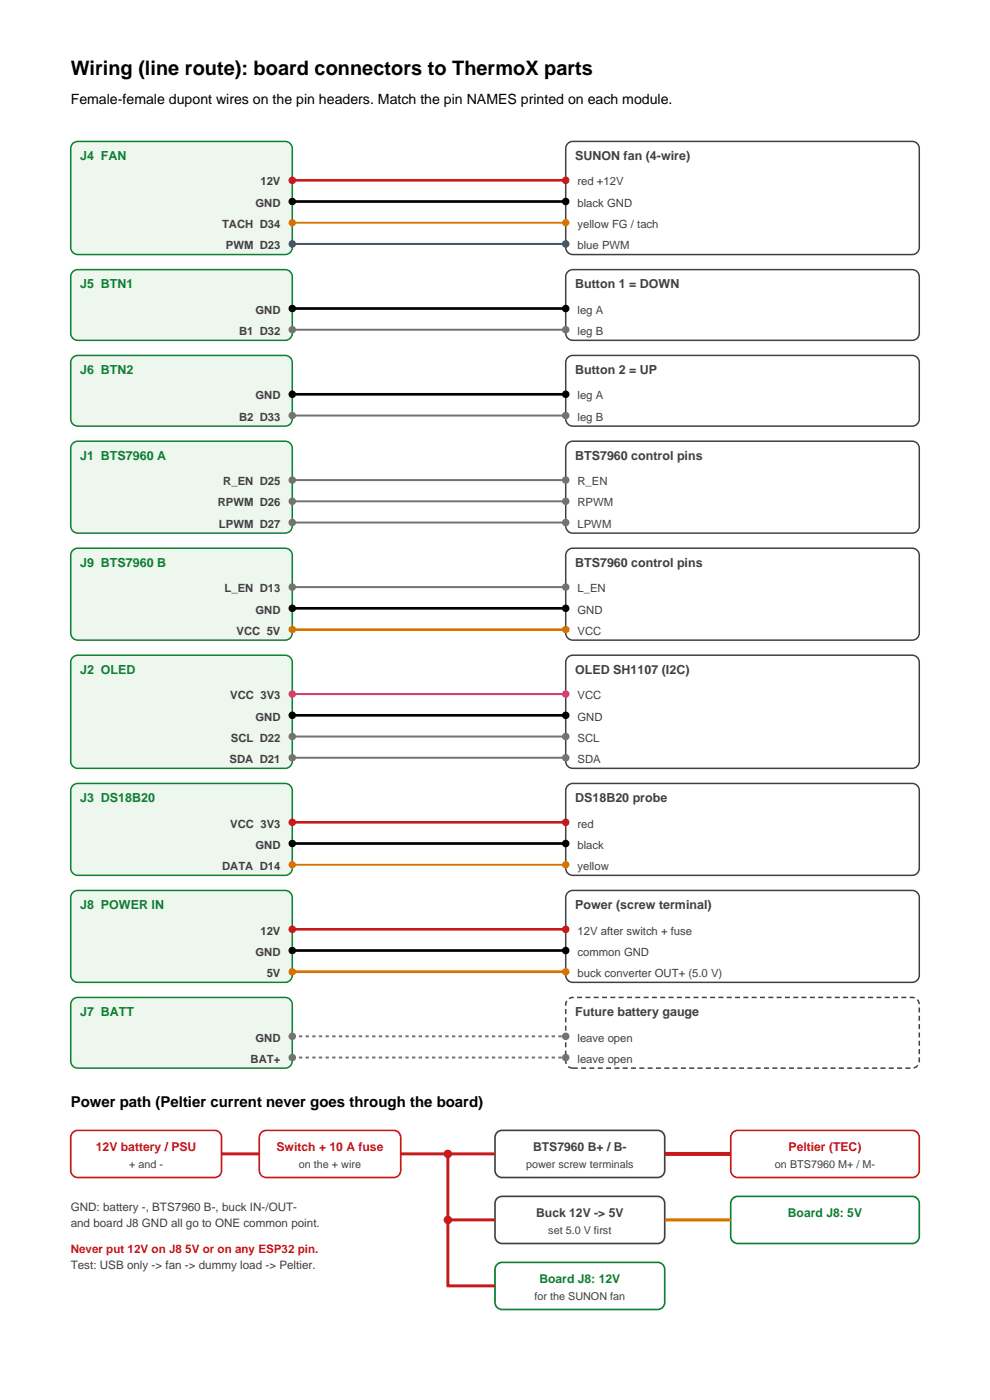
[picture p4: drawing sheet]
<svg xmlns="http://www.w3.org/2000/svg" width="210mm" height="297mm" viewBox="0 0 210 297" stroke-linecap="round" stroke-linejoin="round" font-family="sans-serif">
<path d="M15.6 30.3l.9-.3h44a1.5 1.5 0 0 1 1.5 1.5v21a1.5 1.5 0 0 1-1.5 1.5h-44a1.5 1.5 0 0 1-1.5-1.5v-21l.1-.5z" fill-rule="evenodd" fill="#edf7ed" stroke="#0d8033" stroke-width=".32"/>
<path d="M120.6 30.3l.9-.3h72a1.5 1.5 0 0 1 1.5 1.5v21a1.5 1.5 0 0 1-1.5 1.5h-72a1.5 1.5 0 0 1-1.5-1.5v-21l.1-.5z" fill-rule="evenodd" fill="#fff" stroke="#404040" stroke-width=".32"/>
<path d="M62 38.2h58" fill="none" stroke="#c71a1a" stroke-width=".56"/>
<g fill="#c71a1a">
<circle cx="62" cy="38.2" r=".8"/>
<circle cx="120" cy="38.2" r=".8"/>
</g>
<path d="M62 42.7h58" fill="none" stroke="#000" stroke-width=".56"/>
<g fill="#000">
<circle cx="62" cy="42.7" r=".8"/>
<circle cx="120" cy="42.7" r=".8"/>
</g>
<path d="M62 47.2h58" fill="none" stroke="#d9ad00" stroke-width=".42"/>
<g fill="#d9ad00">
<circle cx="62" cy="47.2" r=".8"/>
<circle cx="120" cy="47.2" r=".8"/>
</g>
<path d="M62 51.7h58" fill="none" stroke="#0d4da6" stroke-width=".42"/>
<g fill="#0d4da6">
<circle cx="62" cy="51.7" r=".8"/>
<circle cx="120" cy="51.7" r=".8"/>
</g>
<path d="M15.3 57.8l.7-.5 .5-.1h44a1.5 1.5 0 0 1 1.5 1.5v12a1.5 1.5 0 0 1-1.5 1.5h-44a1.5 1.5 0 0 1-1.5-1.5v-12z" fill-rule="evenodd" fill="#edf7ed" stroke="#0d8033" stroke-width=".32"/>
<path d="M120.3 57.8l.7-.5 .5-.1h72a1.5 1.5 0 0 1 1.5 1.5v12a1.5 1.5 0 0 1-1.5 1.5h-72a1.5 1.5 0 0 1-1.5-1.5v-12z" fill-rule="evenodd" fill="#fff" stroke="#404040" stroke-width=".32"/>
<path d="M62 65.5h58" fill="none" stroke="#000" stroke-width=".56"/>
<g fill="#000">
<circle cx="62" cy="65.4" r=".8"/>
<circle cx="120" cy="65.4" r=".8"/>
</g>
<path d="M62 69.9h58" fill="none" stroke="#737373" stroke-width=".42"/>
<g fill="#737373">
<circle cx="62" cy="69.9" r=".8"/>
<circle cx="120" cy="69.9" r=".8"/>
</g>
<path d="M15.6 75.7l.9-.3h44a1.5 1.5 0 0 1 1.5 1.5v12a1.5 1.5 0 0 1-1.5 1.5h-44a1.5 1.5 0 0 1-1.5-1.5v-12l.1-.5z" fill-rule="evenodd" fill="#edf7ed" stroke="#0d8033" stroke-width=".32"/>
<path d="M120.6 75.7l.9-.3h72a1.5 1.5 0 0 1 1.5 1.5v12a1.5 1.5 0 0 1-1.5 1.5h-72a1.5 1.5 0 0 1-1.5-1.5v-12l.1-.5z" fill-rule="evenodd" fill="#fff" stroke="#404040" stroke-width=".32"/>
<path d="M62 83.6h58" fill="none" stroke="#000" stroke-width=".56"/>
<g fill="#000">
<circle cx="62" cy="83.6" r=".8"/>
<circle cx="120" cy="83.6" r=".8"/>
</g>
<path d="M62 88.2h58" fill="none" stroke="#737373" stroke-width=".42"/>
<g fill="#737373">
<circle cx="62" cy="88.1" r=".8"/>
<circle cx="120" cy="88.1" r=".8"/>
</g>
<path d="M15.3 94.2l.7-.5 .5-.1h44a1.5 1.5 0 0 1 1.5 1.5v16.5a1.5 1.5 0 0 1-1.5 1.5h-44a1.5 1.5 0 0 1-1.5-1.5v-16.5z" fill-rule="evenodd" fill="#edf7ed" stroke="#0d8033" stroke-width=".32"/>
<path d="M120.6 93.9l.9-.3h72a1.5 1.5 0 0 1 1.5 1.5v16.5a1.5 1.5 0 0 1-1.5 1.5h-72a1.5 1.5 0 0 1-1.5-1.5v-16.5l.1-.5z" fill-rule="evenodd" fill="#fff" stroke="#404040" stroke-width=".32"/>
<path d="M62 101.9h58" fill="none" stroke="#737373" stroke-width=".42"/>
<g fill="#737373">
<circle cx="62" cy="101.8" r=".8"/>
<circle cx="120" cy="101.8" r=".8"/>
</g>
<path d="M62 106.4h58" fill="none" stroke="#737373" stroke-width=".42"/>
<g fill="#737373">
<circle cx="62" cy="106.3" r=".8"/>
<circle cx="120" cy="106.3" r=".8"/>
</g>
<path d="M62 110.8h58" fill="none" stroke="#737373" stroke-width=".42"/>
<g fill="#737373">
<circle cx="62" cy="110.8" r=".8"/>
<circle cx="120" cy="110.8" r=".8"/>
</g>
<path d="M15.6 116.6l.9-.3h44a1.5 1.5 0 0 1 1.5 1.5v16.5a1.5 1.5 0 0 1-1.5 1.5h-44a1.5 1.5 0 0 1-1.5-1.5v-16.5l.1-.5z" fill-rule="evenodd" fill="#edf7ed" stroke="#0d8033" stroke-width=".32"/>
<path d="M120.6 116.6l.9-.3h72a1.5 1.5 0 0 1 1.5 1.5v16.5a1.5 1.5 0 0 1-1.5 1.5h-72a1.5 1.5 0 0 1-1.5-1.5v-16.5l.1-.5z" fill-rule="evenodd" fill="#fff" stroke="#404040" stroke-width=".32"/>
<path d="M62 124.6h58" fill="none" stroke="#737373" stroke-width=".42"/>
<g fill="#737373">
<circle cx="62" cy="124.5" r=".8"/>
<circle cx="120" cy="124.5" r=".8"/>
</g>
<path d="M62 129.1h58" fill="none" stroke="#000" stroke-width=".56"/>
<g fill="#000">
<circle cx="62" cy="129" r=".8"/>
<circle cx="120" cy="129" r=".8"/>
</g>
<path d="M62 133.6h58" fill="none" stroke="#d97300" stroke-width=".56"/>
<g fill="#d97300">
<circle cx="62" cy="133.5" r=".8"/>
<circle cx="120" cy="133.5" r=".8"/>
</g>
<path d="M15.6 139.3l.9-.3h44a1.5 1.5 0 0 1 1.5 1.5v21a1.5 1.5 0 0 1-1.5 1.5h-44a1.5 1.5 0 0 1-1.5-1.5v-21l.1-.5z" fill-rule="evenodd" fill="#edf7ed" stroke="#0d8033" stroke-width=".32"/>
<path d="M120.6 139.3l.9-.3h72a1.5 1.5 0 0 1 1.5 1.5v21a1.5 1.5 0 0 1-1.5 1.5h-72a1.5 1.5 0 0 1-1.5-1.5v-21l.1-.5z" fill-rule="evenodd" fill="#fff" stroke="#404040" stroke-width=".32"/>
<path d="M62 147.3h58" fill="none" stroke="#d9338c" stroke-width=".42"/>
<g fill="#d9338c">
<circle cx="62" cy="147.2" r=".8"/>
<circle cx="120" cy="147.2" r=".8"/>
</g>
<path d="M62 151.7h58" fill="none" stroke="#000" stroke-width=".56"/>
<g fill="#000">
<circle cx="62" cy="151.7" r=".8"/>
<circle cx="120" cy="151.7" r=".8"/>
</g>
<path d="M62 156.2h58" fill="none" stroke="#737373" stroke-width=".42"/>
<g fill="#737373">
<circle cx="62" cy="156.2" r=".8"/>
<circle cx="120" cy="156.2" r=".8"/>
</g>
<path d="M62 160.7h58" fill="none" stroke="#737373" stroke-width=".42"/>
<g fill="#737373">
<circle cx="62" cy="160.7" r=".8"/>
<circle cx="120" cy="160.7" r=".8"/>
</g>
<path d="M15.6 166.5l.9-.3h44a1.5 1.5 0 0 1 1.5 1.5v16.5a1.5 1.5 0 0 1-1.5 1.5h-44a1.5 1.5 0 0 1-1.5-1.5v-16.5l.1-.5z" fill-rule="evenodd" fill="#edf7ed" stroke="#0d8033" stroke-width=".32"/>
<path d="M120.6 166.5l.9-.3h72a1.5 1.5 0 0 1 1.5 1.5v16.5a1.5 1.5 0 0 1-1.5 1.5h-72a1.5 1.5 0 0 1-1.5-1.5v-16.5l.1-.5z" fill-rule="evenodd" fill="#fff" stroke="#404040" stroke-width=".32"/>
<path d="M62 174.5h58" fill="none" stroke="#c71a1a" stroke-width=".56"/>
<g fill="#c71a1a">
<circle cx="62" cy="174.4" r=".8"/>
<circle cx="120" cy="174.4" r=".8"/>
</g>
<path d="M62 179h58" fill="none" stroke="#000" stroke-width=".56"/>
<g fill="#000">
<circle cx="62" cy="178.9" r=".8"/>
<circle cx="120" cy="178.9" r=".8"/>
</g>
<path d="M62 183.5h58" fill="none" stroke="#d9ad00" stroke-width=".42"/>
<g fill="#d9ad00">
<circle cx="62" cy="183.4" r=".8"/>
<circle cx="120" cy="183.4" r=".8"/>
</g>
<path d="M15.6 189.2l.9-.3h44a1.5 1.5 0 0 1 1.5 1.5v16.5a1.5 1.5 0 0 1-1.5 1.5h-44a1.5 1.5 0 0 1-1.5-1.5v-16.5l.1-.5z" fill-rule="evenodd" fill="#edf7ed" stroke="#0d8033" stroke-width=".32"/>
<path d="M120.6 189.2l.9-.3h72a1.5 1.5 0 0 1 1.5 1.5v16.5a1.5 1.5 0 0 1-1.5 1.5h-72a1.5 1.5 0 0 1-1.5-1.5v-16.5l.1-.5z" fill-rule="evenodd" fill="#fff" stroke="#404040" stroke-width=".32"/>
<path d="M62 197.1h58" fill="none" stroke="#c71a1a" stroke-width=".56"/>
<g fill="#c71a1a">
<circle cx="62" cy="197.1" r=".8"/>
<circle cx="120" cy="197.1" r=".8"/>
</g>
<path d="M62 201.6h58" fill="none" stroke="#000" stroke-width=".56"/>
<g fill="#000">
<circle cx="62" cy="201.6" r=".8"/>
<circle cx="120" cy="201.6" r=".8"/>
</g>
<path d="M62 206.1h58" fill="none" stroke="#d97300" stroke-width=".56"/>
<g fill="#d97300">
<circle cx="62" cy="206.1" r=".8"/>
<circle cx="120" cy="206.1" r=".8"/>
</g>
<path d="M15.3 212.2l.7-.5 .5-.1h44a1.5 1.5 0 0 1 1.5 1.5v12a1.5 1.5 0 0 1-1.5 1.5h-44a1.5 1.5 0 0 1-1.5-1.5v-12z" fill-rule="evenodd" fill="#edf7ed" stroke="#0d8033" stroke-width=".32"/>
<path d="M120.3 212.2l.7-.5 .5-.1h72a1.5 1.5 0 0 1 1.5 1.5v12a1.5 1.5 0 0 1-1.5 1.5h-72a1.5 1.5 0 0 1-1.5-1.5v-12z" fill-rule="evenodd" fill="#fff" stroke="#404040" stroke-width=".32" stroke-dasharray="1.1 .7" stroke-linecap="butt"/>
<path d="M62 219.9h58" fill="none" stroke="#737373" stroke-width=".42" stroke-dasharray=".7 .7" stroke-linecap="butt"/>
<g fill="#737373">
<circle cx="62" cy="219.8" r=".8"/>
<circle cx="120" cy="219.8" r=".8"/>
</g>
<path d="M62 224.4h58" fill="none" stroke="#737373" stroke-width=".42" stroke-dasharray=".7 .7" stroke-linecap="butt"/>
<g fill="#737373">
<circle cx="62" cy="224.3" r=".8"/>
<circle cx="120" cy="224.3" r=".8"/>
</g>
<g fill="#fff" stroke="#c71a1a" stroke-width=".35">
<path d="M15.3 240.4l.7-.5 .5-.1h29a1.5 1.5 0 0 1 1.5 1.5v7a1.5 1.5 0 0 1-1.5 1.5h-29a1.5 1.5 0 0 1-1.5-1.5v-7z" fill-rule="evenodd"/>
<path d="M55.3 240.4l.7-.5 .5-.1h27a1.5 1.5 0 0 1 1.5 1.5v7a1.5 1.5 0 0 1-1.5 1.5h-27a1.5 1.5 0 0 1-1.5-1.5v-7z" fill-rule="evenodd"/>
<path d="M155.3 240.4l.7-.5 .5-.1h37a1.5 1.5 0 0 1 1.5 1.5v7a1.5 1.5 0 0 1-1.5 1.5h-37a1.5 1.5 0 0 1-1.5-1.5v-7z" fill-rule="evenodd"/>
</g>
<g fill="#fff" stroke="#404040" stroke-width=".35">
<path d="M105.3 240.4l.7-.5 .5-.1h33a1.5 1.5 0 0 1 1.5 1.5v7a1.5 1.5 0 0 1-1.5 1.5h-33a1.5 1.5 0 0 1-1.5-1.5v-7z" fill-rule="evenodd"/>
<path d="M105.3 254.4l.7-.5 .5-.1h33a1.5 1.5 0 0 1 1.5 1.5v7a1.5 1.5 0 0 1-1.5 1.5h-33a1.5 1.5 0 0 1-1.5-1.5v-7z" fill-rule="evenodd"/>
</g>
<g fill="#fff" stroke="#0d8033" stroke-width=".35">
<path d="M155.6 254.1l.9-.3h37a1.5 1.5 0 0 1 1.5 1.5v7a1.5 1.5 0 0 1-1.5 1.5h-37a1.5 1.5 0 0 1-1.5-1.5v-7l.1-.5z" fill-rule="evenodd"/>
<path d="M105.3 268.4l.7-.5 .5-.1h33a1.5 1.5 0 0 1 1.5 1.5v7a1.5 1.5 0 0 1-1.5 1.5h-33a1.5 1.5 0 0 1-1.5-1.5v-7z" fill-rule="evenodd"/>
</g>
<path d="M47 244.8h8M85 244.8h20M95 244.8v28h10M95 258.8h10" fill="none" stroke="#c71a1a" stroke-width=".63" stroke-linecap="butt"/>
<path d="M141 244.8h14" fill="none" stroke="#c71a1a" stroke-width=".85" stroke-linecap="butt"/>
<path d="M141 258.8h14" fill="none" stroke="#d97300" stroke-width=".63" stroke-linecap="butt"/>
<g fill="#c71a1a">
<circle cx="95" cy="244.8" r=".9"/>
<circle cx="95" cy="258.8" r=".9"/>
</g>
<text font-size="4.2" x="15" y="16">Wiring (line route): board connectors to ThermoX parts</text>
<text font-size="3.2" x="15" y="234.8">Power path (Peltier current never goes through the board)</text>
<text font-size="3" x="15" y="22">Female-female dupont wires on the pin headers. Match the pin NAMES printed on each module.</text>
<g font-size="2.6" fill="#0d8033">
<text x="17" y="34">J4 FAN</text>
<text x="17" y="61.2">J5 BTN1</text>
<text x="17" y="79.4">J6 BTN2</text>
<text x="17" y="97.6">J1 BTS7960 A</text>
<text x="17" y="120.3">J9 BTS7960 B</text>
<text x="17" y="143">J2 OLED</text>
<text x="17" y="170.2">J3 DS18B20</text>
<text x="17" y="192.9">J8 POWER IN</text>
<text x="17" y="215.6">J7 BATT</text>
<text x="167.1" y="258.1">Board J8: 5V</text>
<text x="114.4" y="272.1">Board J8: 12V</text>
</g>
<g font-size="2.6" fill="#404040">
<text x="122" y="34">SUNON fan (4-wire)</text>
<text x="122" y="61.2">Button 1 = DOWN</text>
<text x="122" y="79.4">Button 2 = UP</text>
<text x="122" y="97.6">BTS7960 control pins</text>
<text x="122" y="120.3">BTS7960 control pins</text>
<text x="122" y="143">OLED SH1107 (I2C)</text>
<text x="122" y="170.2">DS18B20 probe</text>
<text x="122" y="192.9">Power (screw terminal)</text>
<text x="122" y="215.6">Future battery gauge</text>
<text x="113.1" y="244.1">BTS7960 B+ / B-</text>
<text x="113.7" y="258.1">Buck 12V -&gt; 5V</text>
</g>
<g font-size="2.6" fill="#c71a1a">
<text x="20.3" y="244.1">12V battery / PSU</text>
<text x="58.7" y="244.1">Switch + 10 A fuse</text>
<text x="167.3" y="244.1">Peltier (TEC)</text>
</g>
<g font-size="2.5" fill="#404040">
<text x="15" y="256.8">GND: battery -, BTS7960 B-, buck IN-/OUT-</text>
<text x="15" y="260.3">and board J8 GND all go to ONE common point.</text>
<text x="15" y="269.3">Test: USB only -&gt; fan -&gt; dummy load -&gt; Peltier.</text>
</g>
<text font-size="2.5" fill="#c71a1a" x="15" y="265.8">Never put 12V on J8 5V or on any ESP32 pin.</text>
<g font-size="2.4" fill="#404040">
<text x="55.2" y="39.3">12V</text>
<text x="122.5" y="39.3">red +12V</text>
<text x="54.2" y="43.8">GND</text>
<text x="122.5" y="43.8">black GND</text>
<text x="47.1" y="48.4">TACH D34</text>
<text x="47.9" y="52.9">PWM D23</text>
<text x="122.5" y="48.4">yellow FG / tach</text>
<text x="122.5" y="52.9">blue PWM</text>
<text x="50.7" y="71">B1 D32</text>
<text x="54.2" y="66.6">GND</text>
<text x="122.5" y="66.6">leg A</text>
<text x="122.5" y="71">leg B</text>
<text x="50.7" y="89.3">B2 D33</text>
<text x="54.2" y="84.8">GND</text>
<text x="122.5" y="84.8">leg A</text>
<text x="122.5" y="89.3">leg B</text>
<text x="46.2" y="107.4">RPWM D26</text>
<text x="47.4" y="103">R_EN D25</text>
<text x="122.5" y="103">R_EN</text>
<text x="122.5" y="107.4">RPWM</text>
<text x="46.4" y="111.9">LPWM D27</text>
<text x="122.5" y="111.9">LPWM</text>
<text x="47.6" y="125.7">L_EN D13</text>
<text x="122.5" y="125.7">L_EN</text>
<text x="54.2" y="130.2">GND</text>
<text x="122.5" y="130.2">GND</text>
<text x="50.2" y="134.7">VCC 5V</text>
<text x="122.5" y="134.7">VCC</text>
<text x="48.8" y="148.3">VCC 3V3</text>
<text x="122.5" y="148.3">VCC</text>
<text x="54.2" y="152.8">GND</text>
<text x="122.5" y="152.8">GND</text>
<text x="48.7" y="161.8">SDA D21</text>
<text x="49" y="157.3">SCL D22</text>
<text x="122.5" y="157.3">SCL</text>
<text x="122.5" y="161.8">SDA</text>
<text x="48.8" y="175.6">VCC 3V3</text>
<text x="122.5" y="175.6">red</text>
<text x="47.1" y="184.6">DATA D14</text>
<text x="54.2" y="180.1">GND</text>
<text x="122.5" y="180.1">black</text>
<text x="122.5" y="184.6">yellow</text>
<text x="54.2" y="202.7">GND</text>
<text x="55.2" y="198.2">12V</text>
<text x="122.5" y="198.2">12V after switch + fuse</text>
<text x="122.5" y="202.7">common GND</text>
<text x="56.6" y="207.3">5V</text>
<text x="122.5" y="207.3">buck converter OUT+ (5.0 V)</text>
<text x="54.2" y="221">GND</text>
<text x="122.5" y="221">leave open</text>
<text x="53.2" y="225.5">BAT+</text>
<text x="122.5" y="225.5">leave open</text>
</g>
<g font-size="2.3" fill="#404040">
<text x="27.4" y="247.8">+ and -</text>
<text x="63.4" y="247.8">on the + wire</text>
<text x="111.6" y="247.8">power screw terminals</text>
<text x="164.4" y="247.8">on BTS7960 M+ / M-</text>
<text x="116.3" y="261.8">set 5.0 V first</text>
<text x="113.4" y="275.8">for the SUNON fan</text>
</g>
</svg>
